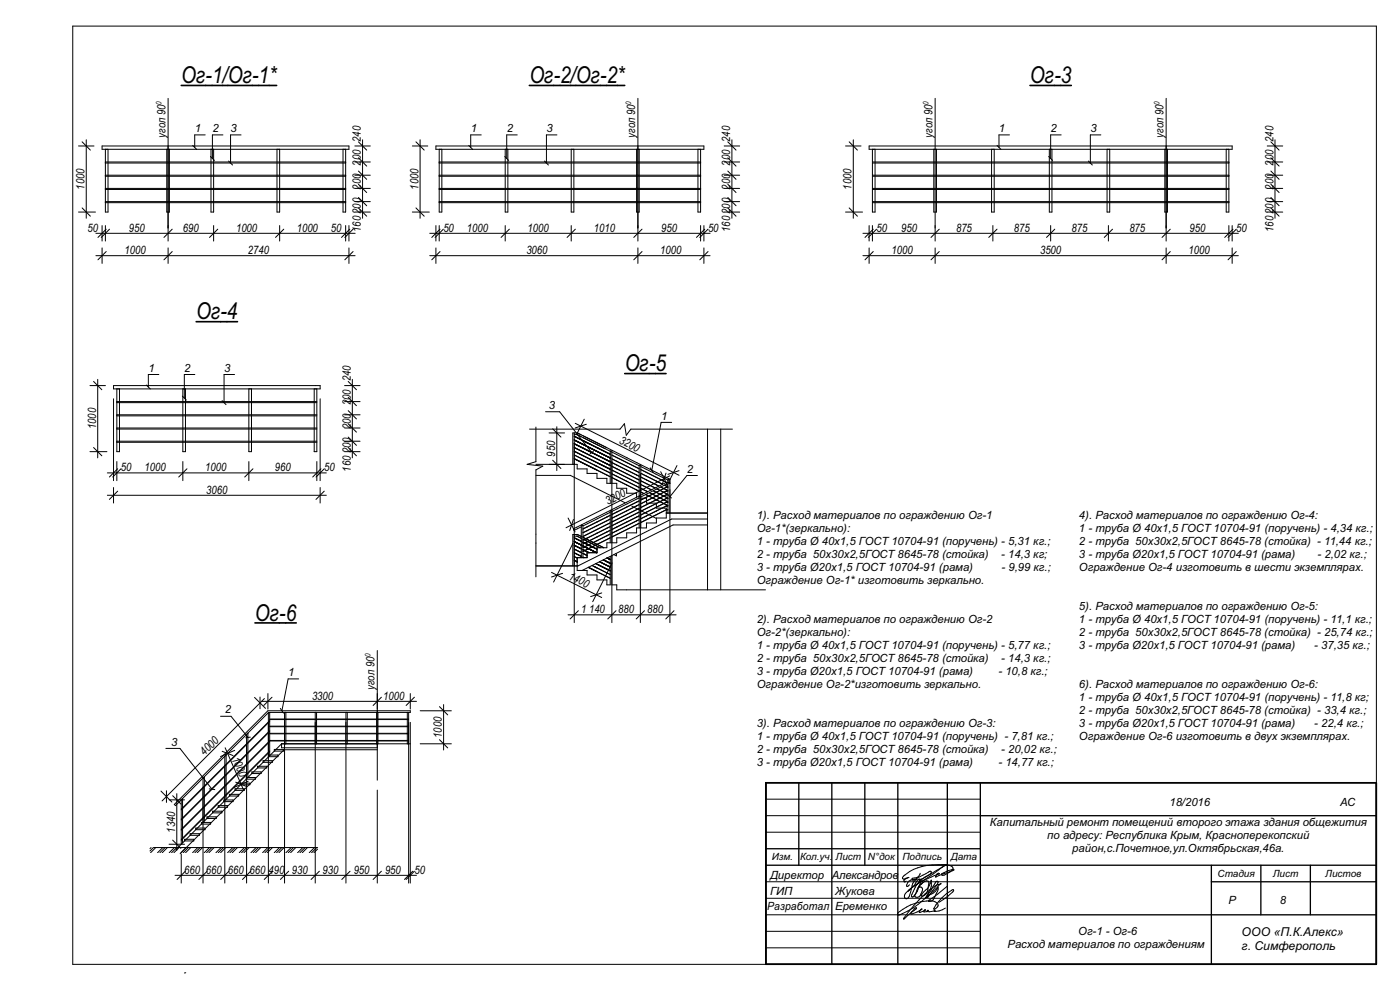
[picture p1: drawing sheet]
<svg xmlns="http://www.w3.org/2000/svg" width="420mm" height="297mm" viewBox="0 0 420 297" stroke-linecap="round" stroke-linejoin="round" font-family="sans-serif">
<path d="M55.7 291.5l-.4 .1" fill="none" stroke="#000" stroke-width=".3"/>
<path d="M45 254h50.3v1.6h-50.3z" fill-rule="evenodd" fill="#fff"/>
<g fill="none" stroke="#000" stroke-width=".3">
<path d="M45.3 254l-.3 .3M46 254l-1 1M46.7 254l-1.5 1.6M48.8 254l-1.5 1.6M49.5 254l-1.5 1.6M50.2 254l-1.5 1.6M52.3 254l-1.5 1.6M53 254l-1.5 1.6M53.7 254l-1.5 1.6M55.8 254l-1.5 1.6M56.5 254l-1.5 1.6M57.2 254l-1.5 1.6"/>
<path d="M59.3 254l-1.5 1.6M60 254l-1.5 1.6M60.7 254l-1.5 1.6M62.8 254l-1.5 1.6M63.5 254l-1.5 1.6M64.2 254l-1.5 1.6M66.3 254l-1.5 1.6M67 254l-1.5 1.6M67.7 254l-1.5 1.6M69.8 254l-1.5 1.6M70.5 254l-1.5 1.6M71.2 254l-1.5 1.6"/>
<path d="M73.3 254l-1.5 1.6M74 254l-1.5 1.6M74.7 254l-1.5 1.6M76.8 254l-1.5 1.6M77.5 254l-1.5 1.6M78.2 254l-1.5 1.6M80.3 254l-1.5 1.6M81 254l-1.5 1.6M81.7 254l-1.5 1.6M83.8 254l-1.5 1.6M84.5 254l-1.5 1.6M85.2 254l-1.5 1.6"/>
<path d="M87.3 254l-1.5 1.6M88 254l-1.5 1.6M88.7 254l-1.5 1.6M90.8 254l-1.5 1.6M91.5 254l-1.5 1.6M92.2 254l-1.5 1.6M94.3 254l-1.5 1.6M95 254l-1.5 1.6M95.3 254.5l-1.1 1.1"/>
</g>
<g fill="none" stroke="#000" stroke-width=".3">
<path d="M160.8 139.2h12.4v1.3h2.9v1.4h3v1.5h3v1.5h2.9v1.4h3v1.5h3v1.2M172.3 137.5l10.8 5.4M172.3 136.3l10.8 5.5M172.3 135.3l10.8 5.4M172.3 134.1l10.8 5.4M172.3 133l10.8 5.4M172.3 131.9l10.8 5.4M172.3 131.8l10.8 5.4M172.3 130.7l10.8 5.5M172.3 130.2h.8M172.3 129.8v9.4M173.1 130.2l18.6 9.4"/>
<path d="M173.1 130.2h.1M173.2 129.8h.1M173.2 129.8l27.7 14M173.2 129.8h-1.4v9.4M174.9 133.2h.1M174.9 132l.1 .1M176 131.7h.1M176.2 131.3l.3 .1M179.1 135.3h.1M181.8 137.7l1.3 .7M183.6 139.7l8.1 4.2M183.6 138.6l8.1 4.2-8.1-4.1"/>
<path d="M183.6 137.5l8.1 4.1-8.1-4.1M183.6 136.4l8.1 4.1M192.2 139.8l8.2 4.1M212.3 128.6v48.2h-27.3v-1.5h-1.4v-8.8M216.2 128.6v48.2M172 158.5h.1M172.1 158.5l.2 .4M172.3 158.9h.1M174.4 157.9l-2.1 1M179.1 159.8l-3 1.5M183.1 144.9v-9.7h.5v9.7M183.1 157.8l-8.2 4.1"/>
<path d="M183.1 156.7l-8.2 4.1M183.1 155.5l-8.2 4.2M183.1 155.6l-4 2M183.1 154.4l-8.2 4.2 4.2-2.1M183.1 153.5l-8.2 4.1M183.6 143.1l8.1 4.1M183.6 143.1l4.4 2.3M183.6 142l8.1 4.1M183.6 140.9l8.1 4.1-8.1-4.1M185 155.7l-1.4 .8M188 158.7l-3 1.5M188 156.5l-4.4 2.2"/>
<path d="M188 154.2l-3 1.5M188 152l-3 1.5M191 151.5v.1M191 157.2l-3 1.5M191 155l-3 1.5M191.5 149.3h.2M191.7 158.2v-9.4h.5v9.4M191.7 156.8l-3.7 1.9M191.7 155.7l-8.1 4.1 4.4-2.2M191.7 155.7l-.7 .4M191.7 154.6l-3.7 1.9M191.7 153.5l-3.7 1.8"/>
<path d="M191.7 153.5l-8.1 4.1M191.7 152.3l-6.7 3.4M191.7 152.4l-.7 .4M191.7 151.2l-3.7 1.9M191.7 151.3l-8.1 4M191.7 150.1l-8.1 4.1M191.7 150.1l-.7 .4M191.7 149.2l-8.1 4.1M192.2 149.3h1.1M192.2 148.4v-9h-.5v9.2M192.2 147.4l1 .5M192.2 146.3l2.1 1.1"/>
<path d="M192.2 145.2l3.2 1.6M192.2 153.2l7.7-3.8zM192.2 144.1l4.4 2.1M192.2 143l5.4 2.7M192.2 143l5.5 2.7M192.2 151l7.7-3.8zM192.2 141.9l6.6 3.2M192.2 141.8l6.6 3.3M192.2 149.8l7.7-3.8zM192.2 140.7l7.8 3.9M193.4 149.3h.5v1.5h.9M194 148.3l-.3-.1 6.7 3.4"/>
<path d="M194.8 147.7l5.6 2.7M194.9 150.8h2v1.5h1.7M196.9 148.7h.1M196.9 153.1l-3 1.5M197.1 146.5l3.3 1.7M198.7 152.3h1.2v2.9h-3v1.5h-3v1.5h-2.9v1.5h-3v1.5h-3v1.5h-2.9v1.5h-3v1.4h-3v1.5h-2.9v3.9h2.9v1.3h3v1.5h3v1.5h1v-8.5M199.3 145.4l1.1 .5M199.4 145.4l1 .5M199.8 144.6h.1M199.8 144.6l-27.8 13.9M199.8 144.6v.1M199.9 152.8h.1"/>
<path d="M199.9 152.8l-3 1.4M199.9 152.8h.5M199.9 151.6v.1M199.9 151.6l-7.7 3.9M199.9 151.6h.5M199.9 150.5h.1M199.9 150.5l-7.7 3.8 1.7-.8M199.9 150.5h.5M199.9 149.4h.1M199.9 149.4h.5M199.9 148.3h.1M199.9 148.3l-7.7 3.8"/>
<path d="M199.9 148.3h.5M199.9 147.1v.1M199.9 147.1h.5M199.9 146h.5M199.9 153.8h12.4M199.9 146.1h.1M199.9 152.8l-7.7 3.8 4.7-2.3M199.9 151.7l-3 1.5M199.9 150.5l-3 1.5M199.9 148.3l-6 2.9M199.9 145v.1M199.9 145.1h.1"/>
<path d="M199.9 145.1l-7.7 3.8M199.9 145.1h.5M200.4 149.3l-4.5-2.2 4.5 2.2M200.4 147l-2.2-1 2.2 1.1M200.7 143.6l-.3 .2v.8M200.9 143.8l.1 10M200.9 143.9v1l-.1-.3h-1M201 144.9h-.6v8.9M160.8 169.6h12.6M172.3 167.9l.9 .5M172.3 166.8l.9 .5M172.3 165.7l2.1 1.1"/>
<path d="M172.3 164.5l2.1 1.1M172.3 163.4l2.1 1.1M172.3 162.3l2.1 1.1M172.3 161.2l2.1 1.1M172.3 160.7h.8M172.3 160.2v9.4M173.1 160.7l1.3 .6M173.1 160.7h.1M173.1 160.6v.1M173.2 160.2v.1M173.2 160.2h.1M173.2 160.2l1.2 .6"/>
<path d="M173.2 160.2h-1.4v9.4M174.4 167.1v-9.6h.5v9.6M174.9 167l.2 .1M174.9 167l.3 .1M174.9 164.7l1.8 .9M174.9 163.6l4 2M174.9 163.6l4.1 2M174.9 162.5l4.2 2.1M174.9 161.6l5.1 2.6M174.9 161l6.3 3.2M175 164.8l1.7 .8M175 165.9l-.1-.1 1.2 .7"/>
<path d="M176 162.1h.1M176.1 164.6l-1.2 .7M176.1 163.5l7-3.4-8.2 4M176.1 162.4l-1.2 .6M176.1 163.5l-1.2 .7M176.1 162.4l7-3.5-8.2 4.2M176.5 170l6.6 3.3M177.6 169.5l5.5 2.7M178.8 168.9l4.3 2.2-4.4-2.2M179.1 165.7h.1M179.1 163.2l-3 1.5M179.2 163.2h.1"/>
<path d="M179.9 168.4l3.2 1.6M181 167.8l2.1 1-2.1-1M182.1 161.7l1-.5-8.2 4.1M182.1 167.2l1 .5M182.9 167.6l.2 .1M183.1 162.7v-9.6h.5v9.6M184.7 165.9l.2 .2v.5l-.7-.4M185 160.2l-1.4 .7M185 160.2l-1.4 .8"/>
</g>
<g fill="none" stroke="#000" stroke-width=".3">
<path d="M50.4 29.5v38.8M191.4 29.5v38.8M280.5 29.5v38.8M349.8 29.5v38.8M30.6 43.8h74.1v.9h-74.1zM31.6 44.7v18.9h.8v-18.9M31.6 56.8h72.1M31.6 56.5h72.1M31.6 52.8h72.1M31.6 52.5h72.1M31.6 48.9h72.1M31.6 48.5h72.1"/>
<path d="M50 44.7v18.9h.8v-18.9M63.3 44.7v18.9h.8v-18.9M83.1 44.7v18.9h.8v-18.9M102.9 44.7v18.9h.8v-18.9M130.8 43.8h80.4v.9h-80.4zM131.8 44.7v18.9h.8v-18.9M131.8 56.8h78.4M131.8 56.5h78.4M131.8 52.8h78.4M131.8 52.5h78.4M131.8 48.9h78.4M131.8 48.5h78.4"/>
<path d="M151.6 44.7v18.9h.8v-18.9M171.4 44.7v18.9h.8v-18.9M191 44.7v18.9h.8v-18.9M209.4 44.7v18.9h.8v-18.9M260.7 43.8h108.9v.9h-108.9zM261.7 44.7v18.9h.8v-18.9M261.7 56.8h107M261.7 56.5h107M261.7 52.8h107M261.7 52.5h107M261.7 48.9h107M261.7 48.5h107"/>
<path d="M280.1 44.7v18.9h.8v-18.9M297.5 44.7v18.9h.8v-18.9M314.8 44.7v18.9h.8v-18.9M332.1 44.7v18.9h.8v-18.9M349.4 44.7v18.9h.8v-18.9M367.9 44.7v18.9h.8v-18.9M31.6 60.7h72.1M31.6 60.4h72.1M131.8 60.7h78.4M131.8 60.4h78.4M261.7 60.7h107M261.7 60.4h107"/>
<path d="M34.1 115.6h61.9v1h-61.9zM35 116.6v18.8h.8v-18.8M54.9 116.6v18.8h.7v-18.8M74.7 116.6v18.8h.7v-18.8M94.3 116.6v18.8h.7v-18.8M35 132.6h60M35 132.2h60M35 128.6h60M35 128.3h60M35 124.6h60M35 124.3h60M35 120.7h60"/>
<path d="M35 120.4h60M158.9 128.6h27.1l1.3-1.6 .6 3.4 1.4-1.8h30.4M160.8 128v10.4l-2.7 .8 4.7 .5-2 1.1v32.1M212.3 176.8h17.4M113.2 195v38.8M80.6 213.5l-.1 13.4M80.9 213.5v13M67.8 239.6v-13.3l-.4 .3v13.3M74.4 233v-13.3l-.4 .4v13.3M84.5 222.9l-31.7 31.7M84.5 222.9h38.6M84.5 222.9v1.2h28.7"/>
<path d="M85.4 222.9v-9.4h.4v9.4M94.6 222.9v-9.4h.4v9.4M103.8 222.9v-9.4h.4v9.4M113 222.9v-9.4h.4v9.4M113.2 224.7h-28l-31.2 31.2M122.2 222.9v-9.4h.4v9.4M54.8 252.6v-13.3l-.4 .4v13.3M61.3 246.1v-13.3l-.4 .4v13.3"/>
</g>
<path d="M21.8 7.8h391.1v281.2h-391.1zM229.7 239.5h64.4M229.7 249.4h64.4M229.7 244.5h64.4M229.7 279.1h64.4M229.7 264.3h64.4M229.7 269.2h64.4M229.7 274.2h64.4M229.7 284.1h64.4" fill="none" stroke="#000" stroke-width=".3"/>
<g fill="none" stroke="#000" stroke-width=".4">
<path d="M229.7 234.6h183.2v54.4h-183.2zM239.6 234.6v24.7M249.5 234.6v54.4M259.4 234.6v24.7M269.3 234.6v54.4M284.2 234.6v54.4M294.1 234.6v54.4M229.7 259.3h183.2M229.7 254.4h64.4M294.1 244.5h118.8M363.4 259.3v29.7M378.3 259.3v14.9"/>
<path d="M393.1 259.3v14.9M294.1 274.2h118.8M363.4 264.3h49.5"/>
</g>
<g fill="none" stroke="#000" stroke-width=".3">
<path d="M57.8 43.6l1.2 1.2M61.6 40.4h-3.2v3.8M63.1 46.9l1.2 1.2M66.9 40.4h-3.2v7.1M68.6 48.3l1.2 1.2M72.3 40.4h-3.1v8.5M140.6 43.6l1.2 1.2M144.4 40.4h-3.2v3.8M151.4 46.9l1.2 1.2M155.2 40.4h-3.2v7.1M163.3 48.3l1.2 1.2M167.1 40.4h-3.2v8.5"/>
<path d="M299.1 43.6l1.2 1.2M302.8 40.4h-3.1v3.8M314.6 46.9l1.2 1.2M318.3 40.4h-3.1v7.1M326.5 48.3l1.2 1.2M330.3 40.4h-3.2v8.5M43.9 115.4l1.2 1.2M47.7 112.2h-3.2v3.8M54.7 118.7l1.2 1.2M58.5 112.2h-3.2v7.1M70.4 112.2h-3.2v8.5M66.6 120.1l1.2 1.2"/>
<path d="M163.7 123.4h4.2l9.6 12.2M178 135.3l-1 .7M201.5 126.6h-3.2l-2.8 14.3M160.8 142.5h10.3l16.4 8.2M189.6 151.7l1.2 .6M190.9 152.4l1.2 .6M192.2 153l1.2 .6M193.6 153.7l1.2 .6M194.9 154.4l2 1M195.1 140.2l.9 1.4M199.9 153.8h12.4v.6M200.5 148.5l.9 .7"/>
<path d="M209.2 142.5h-3.1l-5.1 6.4M212.3 155.5h-10.8l-28.1 14.1M212.3 157.3h-10.4l-27.2 13.7M66.2 214.7h3.1l5.1 6.3M84.1 212.3l.9 1.4M89.6 203.5h-3.2l-1.8 9.5M49.8 224.3h4.2l9.6 12.2M62.8 236.4l1.6 .2M75.1 220.9l-1.4 .2"/>
</g>
<g fill="none" stroke="#000" stroke-width=".3">
<path d="M80.9 215.5h41.7M80.9 215.7h41.7M80.9 217.6h41.7M80.9 219.8h41.7M80.9 217.8h41.7M80.9 219.9h41.7M80.9 216l-26.5 26.5M80.9 216.2l-26.5 26.5M80.9 219l-26.5 26.5M80.9 219.2l-26.5 26.6M67.1 239.8h2.8v.4h-2.8zM68.8 238.1h2.8v.5h-2.8z"/>
<path d="M70.5 236.4h2.8v.5h-2.8zM72.2 234.7h2.8v.5h-2.8zM73.9 233h2.7v.5h-2.7zM75.6 231.3h2.7v.5h-2.7zM77.2 229.7h2.8v.4h-2.8zM78.9 228h2.8v.5h-2.8zM80.6 226.3h2.8v.5h-2.8zM80.9 221.9h41.7M80.9 222.1h41.7M80.9 222l-26.5 26.6M80.9 222.3l-26.5 26.5M80.9 225.1l-26.5 26.5"/>
<path d="M80.9 225.3l-26.5 26.5M82.3 224.6h2.8v.5h-2.8zM46.1 254h49.2M52.3 241.1l28.1-28.1h42.7v.5h-42.5l-28 27.9zM55.4 251.5h2.7v.5h-2.7zM57 249.8h2.8v.5h-2.8zM58.7 248.2h2.8v.5h-2.8zM60.4 246.5h2.8v.5h-2.8zM62.1 244.8h2.8v.5h-2.8zM63.8 243.1h2.7v.5h-2.7zM65.5 241.4h2.7v.5h-2.7z"/>
</g>
<!-- layer: ar_note -->
<path d="M271.9 264.1l-.5 .2-.2-.1a1.26 1.26 0 0 1 1.5-1.3 1.65 1.65 0 0 1-1.9 .4 .88 .88 0 0 1 .6-1 17.4 17.4 0 0 1 13.4-3l.8 .4a.64 .64 0 0 1 .1 1.1l-2.4 1.5h-.6l-.3-.3 .2-.2a6.5 6.5 0 0 1 3.6-1.1l-5.3 2.1h-.2v-.2a.84 .84 0 0 1 1.1-.7l-2.5 1a20.7 20.7 0 0 0-6.6 3.9M272.9 265.2l-.8 .5a2.14 2.14 0 0 1 2.7-2.2h.2l-.5 .4a3.6 3.6 0 0 0-1.1 2.5l-.7 2.3-.6 .6a.71 .71 0 0 1-.7-.3 .71 .71 0 0 1 0-.8l1.3-1.4M275.2 264.9l-1.6 1.1-1.3 1.2 .4-.4M275.2 264.9l-1.8 3.4 .3 .5a4.8 4.8 0 0 0 1.9-2.9M275.2 264.9l.4-.5a.69 .69 0 0 1 1-.3 .72 .72 0 0 1-.4 1l-.5 .8M275.6 265.9l.3-.7a1.22 1.22 0 0 0 .2-1.6l-.2-.1a1.34 1.34 0 0 0-1.2 1.1l-.5 .9-1.5 1.3M276.1 261.7a2.19 2.19 0 0 1-2.4 1.6v.4l.3 .1 4.9-2.7 .5 .2-.3 .6-1.5 .9a1.85 1.85 0 0 1-1.8 .7v.4l.2-.1 8-4.7-8.8 5.8M282.2 264.9l-2.1 2.1a32.2 32.2 0 0 1-9.4 6.8l-1.1 .4-.3-.2a2.13 2.13 0 0 1 1.6-1.5 12.9 12.9 0 0 1 9.6-2.3l.9 .7v.4l-.2 .6-1 .6a12.2 12.2 0 0 1 5.8-5.9l.1 .4-.3 .3-4.1 3.1M282.2 264.9l-.8 .2a31.9 31.9 0 0 0-10.3 10.2l.2 .1 3.7-3.3a2.33 2.33 0 0 0-1.7 1.7l1.8-.4 1.4-1-.7 1 1.2-.3 .6-.5-.4 .7 1.1-.1 .2-.3-.4 .2a2.89 2.89 0 0 0 2.3-.1v-.2l-.1 .3a5.1 5.1 0 0 0 3.3-1M282.3 264.8l-.1 .1M284.1 265.7l-5.4 4.1-.1 .3a1.44 1.44 0 0 0 1.7-1l1-2 .1-1.2-.1 .3a5 5 0 0 1-2.9 2.3l-.3 .4h.3l2.7-3.7 .3-.7-.1-.4-.6 .3-1.5 2.6-1.7 2.3 .4-.6a6.8 6.8 0 0 0 1.4-4.9 6 6 0 0 1-2.3 3.6l-.6 1a1.7 1.7 0 0 0 2-1.8l.1-1.4a.8 .8 0 0 0-.1-1.1l-.5-.1a5.6 5.6 0 0 0-3.4 4.7 1.11 1.11 0 0 0 1.8-.8 1.42 1.42 0 0 0 .1-2h-.7" fill="none" stroke="#000" stroke-width=".3"/>
<g fill="none" stroke="#000" stroke-width=".3">
<path d="M23.6 43.8h4.6M24.6 42.5l2.5 2.5M25.9 41.9v23.5M106.4 56.5h4.7M106.4 52.5h4.7M106.4 48.5h4.7M106.4 43.8h4.7M107.5 59.2l2.5 2.5M107.5 55.2l2.5 2.5M107.5 51.3l2.5 2.4M107.5 47.3l2.5 2.5M107.5 42.5l2.5 2.5"/>
<path d="M108.8 41.9v23.5M123.7 43.8h4.6M124.8 42.5l2.5 2.5M126 41.9v23.5M217.3 56.5h4.6M217.3 52.5h4.6M217.3 48.5h4.6M217.3 43.8h4.6M218.3 59.2l2.5 2.5M218.3 55.2l2.5 2.5M218.3 51.3l2.5 2.4M218.3 47.3l2.5 2.5"/>
<path d="M218.3 42.5l2.5 2.5M219.6 41.9v23.5M253.7 43.8h4.6M254.7 42.5l2.5 2.5M256 41.9v23.5M380.2 56.5h4.6M380.2 52.5h4.6M380.2 48.5h4.6M380.2 43.8h4.6M381.3 59.2l2.4 2.5M381.3 55.2l2.4 2.5M381.3 51.3l2.4 2.4"/>
<path d="M381.3 47.3l2.4 2.5M381.3 42.5l2.4 2.5M382.5 41.9v23.5M23.6 63.6h5M24.6 62.3l2.5 2.5M28.8 69.9h77.7M28.8 76.6h77.7M30.6 67.6v4.6M30.6 74.3v4.6M31.6 67.6v4.6M31.9 68.7l-2.5 2.5M31.9 75.4l-2.5 2.5"/>
<path d="M32.9 68.7l-2.5 2.5M50.4 67.6v4.6M50.4 74.3v4.6M51.7 68.7l-2.5 2.5M51.7 75.4l-2.5 2.5M64.1 67.6v4.6M65.3 68.7l-2.4 2.5M83.9 67.6v4.6M85.1 68.7l-2.4 2.5M103.7 67.6v4.6M104.7 67.6v4.6M104.7 74.3v4.6"/>
<path d="M104.9 68.7l-2.4 2.5M105.9 68.7l-2.5 2.5M105.9 75.4l-2.5 2.5M106.4 63.6h4.7M106.4 60.4h4.7M107.5 62.3l2.5 2.5M123.7 63.6h5.1M124.8 62.3l2.5 2.5M128.9 69.9h84.1M128.9 76.6h84.1M130.8 67.6v4.6M130.8 74.3v4.6"/>
<path d="M131.8 67.6v4.6M132 68.7l-2.5 2.5M132 75.4l-2.5 2.5M133 68.7l-2.5 2.5M151.6 67.6v4.6M152.8 68.7l-2.5 2.5M171.4 67.6v4.6M172.6 68.7l-2.5 2.5M191.4 67.6v4.6M191.4 74.3v4.6M192.6 68.7l-2.5 2.5M192.6 75.4l-2.5 2.5"/>
<path d="M210.2 67.6v4.6M211.2 67.6v4.6M211.2 74.3v4.6M211.4 68.7l-2.5 2.5M212.4 68.7l-2.5 2.5M212.4 75.4l-2.5 2.5M217.3 63.6h4.6M217.3 60.4h4.6M218.3 62.3l2.5 2.5M253.7 63.6h5.1M254.7 62.3l2.5 2.5M258.9 69.9h112.6"/>
<path d="M258.9 76.6h112.6M260.7 67.6v4.6M260.7 74.3v4.6M261.7 67.6v4.6M262 68.7l-2.5 2.5M262 75.4l-2.5 2.5M263 68.7l-2.5 2.5M280.5 67.6v4.6M280.5 74.3v4.6M281.8 68.7l-2.5 2.5M281.8 75.4l-2.5 2.5M297.9 67.6v4.6"/>
<path d="M299.1 68.7l-2.5 2.5M315.2 67.6v4.6M316.4 68.7l-2.4 2.5M332.5 67.6v4.6M333.8 68.7l-2.5 2.5M349.8 67.6v4.6M349.8 74.3v4.6M351.1 68.7l-2.5 2.5M351.1 75.4l-2.5 2.5M368.7 67.6v4.6M369.6 67.6v4.6M369.6 74.3v4.6"/>
<path d="M369.9 68.7l-2.5 2.5M370.9 68.7l-2.5 2.5M370.9 75.4l-2.5 2.5M380.2 63.6h4.6M380.2 60.4h4.6M381.3 62.3l2.4 2.5M27 115.6h4.6M28.1 114.3l2.4 2.5M29.3 113.7v23.5M34.1 119.5v24.6M96 119.5v24.6M103.4 115.6h4.6"/>
<path d="M104.5 119.1l2.4 2.5M104.5 114.3l2.4 2.5M105.7 113.7v23.5M27 135.4h5.1M28.1 134.1l2.4 2.5M35 138.3v5.8M54.9 138.3v5.8M74.7 138.3v5.8M95 138.3v5.8M103.4 135.4h4.6M103.4 132.2h4.6M103.4 128.3h4.6"/>
<path d="M103.4 124.3h4.6M103.4 120.4h4.6M104.5 134.1l2.4 2.5M104.5 131l2.4 2.5M104.5 127l2.4 2.5M104.5 123.1l2.4 2.5M164.7 139.2h4.7M164.7 129.8h4.7M165.8 137.9l2.5 2.5M165.8 128.5l2.5 2.5M167 127.9v13.1M172.3 132.7v53.9"/>
<path d="M172.6 126.9l31.1 15.5M175.3 125.6l-2.1 4.2M175.9 127.1l-3.3 1.2M183.6 138.1v48.5M203.1 139.5l-2.1 4.2M32.2 141.7h65.7M32.2 148.4h65.7M34.1 146.1v4.7M35.3 140.5l-2.5 2.5M35.3 147.2l-2.5 2.5M36.3 140.5l-2.5 2.5M56.1 140.5l-2.5 2.5"/>
<path d="M75.9 140.5l-2.5 2.5M96 146.1v4.7M96.3 140.5l-2.5 2.5M97.3 140.5l-2.5 2.5M97.3 147.2l-2.5 2.5M170.4 155.3l2.1 4.1M172 155.7l-1.1 3.3M192.1 142.2v44.4M198.2 141.4l2.1 4.1M199.8 141.8l-1.1 3.3M200.9 142.6l-31.1 15.6M201 146.7v39.9"/>
<path d="M203.7 141.1l-3.3 1.1M165.5 171.5l15 7.6M168.8 171.8l-3.3 1.1M171.9 162.8l-5.8 11.7M180.5 177.7l-3.3 1.1M183.6 168.7l-5.8 11.6M170.4 184.3h32.4M173.5 183l-2.5 2.5M184.8 183l-2.5 2.5M193.3 183l-2.4 2.5M202.2 183l-2.5 2.5M76.4 209l3.3 3.3"/>
<path d="M78 208.9v3.5M78.5 210.2h46.4M79.3 209.3l-30.7 30.7M80.4 207.9v4.6M80.5 216.5v48.2M81.6 209l-2.5 2.4M85.4 216.5v48.2M94.6 216.5v48.2M103.8 216.5v48.2M113.2 207.9v4.6M114.4 209l-2.5 2.4M122.6 216.5v48.2"/>
<path d="M123.1 207.9v4.6M123.1 216.5v48.2M124.3 209l-2.5 2.4M126.1 213h9.3M131.8 211.8l2.5 2.5M133.1 211.2v13.6M48.3 237.1l3.3 3.3M49.9 237v3.5M50.7 239.7h4.7M51.8 238.5l2.5 2.5M53 237.9v17M60.9 236.2v28.5"/>
<path d="M66.7 225.2l3.2 1.2M67.4 229.6v35.1M67.5 224.1l5.6 12.7M70.4 224.9l-4.2 1.8M70.7 234.4l3.3 1.3M74 223.1v41.6M74.5 234.1l-4.3 1.9M113.2 236.8v27.9M126.1 222.9h9.3M131.8 221.7l2.5 2.5M50.7 253h4.7M51.8 251.8l2.5 2.5"/>
<path d="M54.4 256v8.7M52.5 262.3h72.4M55.6 261.1l-2.5 2.5M62.1 261.1l-2.4 2.5M68.7 261.1l-2.5 2.5M75.2 261.1l-2.5 2.5M81.7 261.1l-2.4 2.5M86.6 261.1l-2.5 2.5M95.8 261.1l-2.5 2.5M105 261.1l-2.5 2.5M114.4 261.1l-2.5 2.5M123.8 261.1l-2.4 2.5"/>
<path d="M124.3 261.1l-2.5 2.5"/>
</g>
<path d="M54.4 25.6h28.6M158.8 25.6h28.6M309 25.6h12.4M58.9 96.4h12.3M187.4 112h12.4M76.5 186.7h12.4" fill="none" stroke="#000" stroke-width=".49"/>
<g font-size="7">
<text x="54.4" y="24.9">Ог-1/Ог-1*</text>
<text x="158.8" y="24.9">Ог-2/Ог-2*</text>
<text x="309" y="24.9">Ог-3</text>
<text x="58.9" y="95.7">Ог-4</text>
<text x="187.4" y="111.3">Ог-5</text>
<text x="76.5" y="186">Ог-6</text>
</g>
<g font-size="3.7">
<text x="372.5" y="280.4">ООО «П.К.Алекс»</text>
<text x="372.5" y="284.6">г. Симферополь</text>
</g>
<g font-size="3.5">
<text x="49.6" y="41.3" transform="rotate(-90 49.6 41.3)">угол 90</text>
<text x="190.6" y="41.3" transform="rotate(-90 190.6 41.3)">угол 90</text>
<text x="279.7" y="41.3" transform="rotate(-90 279.7 41.3)">угол 90</text>
<text x="349" y="41.3" transform="rotate(-90 349 41.3)">угол 90</text>
<text x="108.3" y="42.5" transform="rotate(-90 108.3 42.5)">240</text>
<text x="219.1" y="42.5" transform="rotate(-90 219.1 42.5)">240</text>
<text x="382" y="42.5" transform="rotate(-90 382 42.5)">240</text>
<text x="108.3" y="49.6" transform="rotate(-90 108.3 49.6)">200</text>
<text x="219.1" y="49.6" transform="rotate(-90 219.1 49.6)">200</text>
<text x="382" y="49.6" transform="rotate(-90 382 49.6)">200</text>
<text x="25.4" y="56.8" transform="rotate(-90 25.4 56.8)">1000</text>
<text x="108.3" y="56.9" transform="rotate(-90 108.3 56.9)">200</text>
<text x="125.5" y="56.8" transform="rotate(-90 125.5 56.8)">1000</text>
<text x="219.1" y="56.9" transform="rotate(-90 219.1 56.9)">200</text>
<text x="255.5" y="56.8" transform="rotate(-90 255.5 56.8)">1000</text>
<text x="382" y="56.9" transform="rotate(-90 382 56.9)">200</text>
<text x="108.3" y="64.1" transform="rotate(-90 108.3 64.1)">200</text>
<text x="219.1" y="64.1" transform="rotate(-90 219.1 64.1)">200</text>
<text x="382" y="64.1" transform="rotate(-90 382 64.1)">200</text>
<text x="26.2" y="69.4">50</text>
<text x="38.6" y="69.4">950</text>
<text x="54.9" y="69.4">690</text>
<text x="70.8" y="69.4">1000</text>
<text x="89" y="69.4">1000</text>
<text x="99.3" y="69.4">50</text>
<text x="108.3" y="69.5" transform="rotate(-90 108.3 69.5)">160</text>
<text x="133" y="69.4">50</text>
<text x="140.1" y="69.4">1000</text>
<text x="158.3" y="69.4">1000</text>
<text x="178.2" y="69.4">1010</text>
<text x="198.4" y="69.4">950</text>
<text x="212.4" y="69.4">50</text>
<text x="219.1" y="69.5" transform="rotate(-90 219.1 69.5)">160</text>
<text x="263" y="69.4">50</text>
<text x="270.3" y="69.4">950</text>
<text x="286.8" y="69.4">875</text>
<text x="304.2" y="69.4">875</text>
<text x="321.5" y="69.4">875</text>
<text x="338.8" y="69.4">875</text>
<text x="356.9" y="69.4">950</text>
<text x="370.9" y="69.4">50</text>
<text x="382" y="69.5" transform="rotate(-90 382 69.5)">160</text>
<text x="37.4" y="76.1">1000</text>
<text x="74.4" y="76.1">2740</text>
<text x="157.9" y="76.1">3060</text>
<text x="198.1" y="76.1">1000</text>
<text x="267.5" y="76.1">1000</text>
<text x="312" y="76.1">3500</text>
<text x="356.6" y="76.1">1000</text>
<text x="105.2" y="114.3" transform="rotate(-90 105.2 114.3)">240</text>
<text x="105.2" y="121.4" transform="rotate(-90 105.2 121.4)">200</text>
<text x="28.8" y="128.6" transform="rotate(-90 28.8 128.6)">1000</text>
<text x="105.2" y="128.7" transform="rotate(-90 105.2 128.7)">200</text>
<text x="105.2" y="135.9" transform="rotate(-90 105.2 135.9)">200</text>
<text x="166.5" y="136.8" transform="rotate(-90 166.5 136.8)">950</text>
<text x="185.5" y="132.8" transform="rotate(27 185.5 132.8)">3200</text>
<text x="36.3" y="141.2">50</text>
<text x="43.4" y="141.2">1000</text>
<text x="61.6" y="141.2">1000</text>
<text x="82.5" y="141.2">960</text>
<text x="97.3" y="141.2">50</text>
<text x="105.2" y="141.4" transform="rotate(-90 105.2 141.4)">160</text>
<text x="61.9" y="147.9">3060</text>
<text x="182.3" y="151.4" transform="rotate(-27 182.3 151.4)">3200</text>
<text x="170.4" y="173.5" transform="rotate(27 170.4 173.5)">1400</text>
<text x="174.4" y="183.8">1 140</text>
<text x="185.5" y="183.8">880</text>
<text x="194.2" y="183.8">880</text>
<text x="93.6" y="209.7">3300</text>
<text x="112.4" y="206.8" transform="rotate(-90 112.4 206.8)">угол 90</text>
<text x="115" y="209.7">1000</text>
<text x="132.6" y="221.1" transform="rotate(-90 132.6 221.1)">1000</text>
<text x="61.4" y="226.6" transform="rotate(-45 61.4 226.6)">4000</text>
<text x="69.5" y="227.3" transform="rotate(67 69.5 227.3)">1000</text>
<text x="52.5" y="249.5" transform="rotate(-90 52.5 249.5)">1340</text>
<text x="55.3" y="261.8">660</text>
<text x="61.8" y="261.8">660</text>
<text x="68.3" y="261.8">660</text>
<text x="74.9" y="261.8">660</text>
<text x="80.6" y="261.8">490</text>
<text x="87.6" y="261.8">930</text>
<text x="96.8" y="261.8">930</text>
<text x="106.1" y="261.8">950</text>
<text x="115.5" y="261.8">950</text>
<text x="124.3" y="261.8">50</text>
</g>
<g font-size="3.4">
<text x="58.4" y="39.6">1</text>
<text x="63.7" y="39.6">2</text>
<text x="69.2" y="39.6">3</text>
<text x="141.2" y="39.6">1</text>
<text x="152" y="39.6">2</text>
<text x="163.9" y="39.6">3</text>
<text x="299.7" y="39.6">1</text>
<text x="315.2" y="39.6">2</text>
<text x="327.1" y="39.6">3</text>
<text x="44.5" y="111.4">1</text>
<text x="55.3" y="111.4">2</text>
<text x="67.2" y="111.4">3</text>
<text x="164.7" y="122.6">3</text>
<text x="198.3" y="125.7">1</text>
<text x="206.1" y="141.7">2</text>
<text x="227" y="155.7">1). Расход материалов по ограждению Ог-1</text>
<text x="323.7" y="155.7">4). Расход материалов по ограждению Ог-4:</text>
<text x="227" y="159.6">Ог-1*(зеркально):</text>
<text x="323.7" y="159.6">1 - труба Ø 40х1,5 ГОСТ 10704-91 (поручень) - 4,34 кг.;</text>
<text x="227" y="163.5">1 - труба Ø 40х1,5 ГОСТ 10704-91 (поручень) - 5,31 кг.;</text>
<text x="227" y="167.3">2 - труба 50х30х2,5ГОСТ 8645-78 (стойка)</text>
<text x="300.4" y="167.3">- 14,3 кг;</text>
<text x="323.7" y="163.5">2 - труба 50х30х2,5ГОСТ 8645-78 (стойка) - 11,44 кг.;</text>
<text x="323.7" y="167.3">3 - труба Ø20х1,5 ГОСТ 10704-91 (рама)</text>
<text x="395.2" y="167.3">- 2,02 кг.;</text>
<text x="227" y="171.2">3 - труба Ø20х1,5 ГОСТ 10704-91 (рама)</text>
<text x="300.5" y="171.2">- 9,99 кг.;</text>
<text x="323.7" y="171.2">Ограждение Ог-4 изготовить в шести экземплярах.</text>
<text x="227" y="175.1">Ограждение Ог-1* изготовить зеркально.</text>
<text x="323.7" y="182.9">5). Расход материалов по ограждению Ог-5:</text>
<text x="227" y="186.8">2). Расход материалов по ограждению Ог-2</text>
<text x="227" y="190.7">Ог-2*(зеркально):</text>
<text x="323.7" y="186.8">1 - труба Ø 40х1,5 ГОСТ 10704-91 (поручень) - 11,1 кг.;</text>
<text x="323.7" y="190.7">2 - труба 50х30х2,5ГОСТ 8645-78 (стойка) - 25,74 кг.;</text>
<text x="227" y="194.6">1 - труба Ø 40х1,5 ГОСТ 10704-91 (поручень) - 5,77 кг.;</text>
<text x="323.7" y="194.6">3 - труба Ø20х1,5 ГОСТ 10704-91 (рама)</text>
<text x="394.3" y="194.6">- 37,35 кг.;</text>
<text x="86.4" y="202.6">1</text>
<text x="227" y="198.5">2 - труба 50х30х2,5ГОСТ 8645-78 (стойка)</text>
<text x="227" y="202.4">3 - труба Ø20х1,5 ГОСТ 10704-91 (рама)</text>
<text x="299.5" y="202.4">- 10,8 кг.;</text>
<text x="300.4" y="198.5">- 14,3 кг.;</text>
<text x="227" y="206.2">Ограждение Ог-2*изготовить зеркально.</text>
<text x="323.7" y="206.2">6). Расход материалов по ограждению Ог-6:</text>
<text x="67.4" y="213.8">2</text>
<text x="323.7" y="210.1">1 - труба Ø 40х1,5 ГОСТ 10704-91 (поручень) - 11,8 кг;</text>
<text x="323.7" y="214">2 - труба 50х30х2,5ГОСТ 8645-78 (стойка) - 33,4 кг.;</text>
<text x="227" y="217.9">3). Расход материалов по ограждению Ог-3:</text>
<text x="227" y="221.8">1 - труба Ø 40х1,5 ГОСТ 10704-91 (поручень) - 7,81 кг.;</text>
<text x="323.7" y="217.9">3 - труба Ø20х1,5 ГОСТ 10704-91 (рама)</text>
<text x="323.7" y="221.8">Ограждение Ог-6 изготовить в двух экземплярах.</text>
<text x="394.3" y="217.9">- 22,4 кг.;</text>
<text x="51.3" y="223.5">3</text>
<text x="227" y="225.7">2 - труба 50х30х2,5ГОСТ 8645-78 (стойка)</text>
<text x="300.4" y="225.7">- 20,02 кг.;</text>
<text x="227" y="229.6">3 - труба Ø20х1,5 ГОСТ 10704-91 (рама)</text>
<text x="299.5" y="229.6">- 14,77 кг.;</text>
<text x="350.8" y="241.7">18/2016</text>
<text x="402" y="241.7">АС</text>
<text x="297" y="247.5">Капитальный ремонт помещений второго этажа здания общежития</text>
<text x="314.2" y="251.4">по адресу: Республика Крым, Красноперекопский</text>
<text x="321.7" y="255.3">район,с.Почетное,ул.Октябрьская,46а.</text>
<text x="231" y="263.4">Директор Александров</text>
<text x="231" y="268.2">ГИП</text>
<text x="250.5" y="268.2">Жукова</text>
<text x="230.1" y="272.8">Разработал</text>
<text x="250.5" y="272.8">Еременко</text>
<text x="368.5" y="270.8">Р</text>
<text x="384" y="270.8">8</text>
<text x="323.5" y="280.4">Ог-1 - Ог-6</text>
<text x="302.3" y="284.2">Расход материалов по ограждениям</text>
</g>
<g font-size="3">
<text x="231.5" y="257.9">Изм.</text>
<text x="240" y="257.9">Кол.уч.</text>
<text x="250.7" y="257.9">Лист</text>
<text x="260.4" y="257.9">N°док</text>
<text x="270.7" y="257.9">Подпись</text>
<text x="285.2" y="257.9">Дата</text>
<text x="365.3" y="262.8">Стадия</text>
<text x="381.9" y="262.8">Лист</text>
<text x="397.6" y="262.8">Листов</text>
</g>
<g font-size="2.3">
<text x="48.4" y="31.3" transform="rotate(-90 48.4 31.3)">0</text>
<text x="189.4" y="31.3" transform="rotate(-90 189.4 31.3)">0</text>
<text x="278.5" y="31.3" transform="rotate(-90 278.5 31.3)">0</text>
<text x="347.9" y="31.3" transform="rotate(-90 347.9 31.3)">0</text>
<text x="111.2" y="196.8" transform="rotate(-90 111.2 196.8)">0</text>
</g>
</svg>
